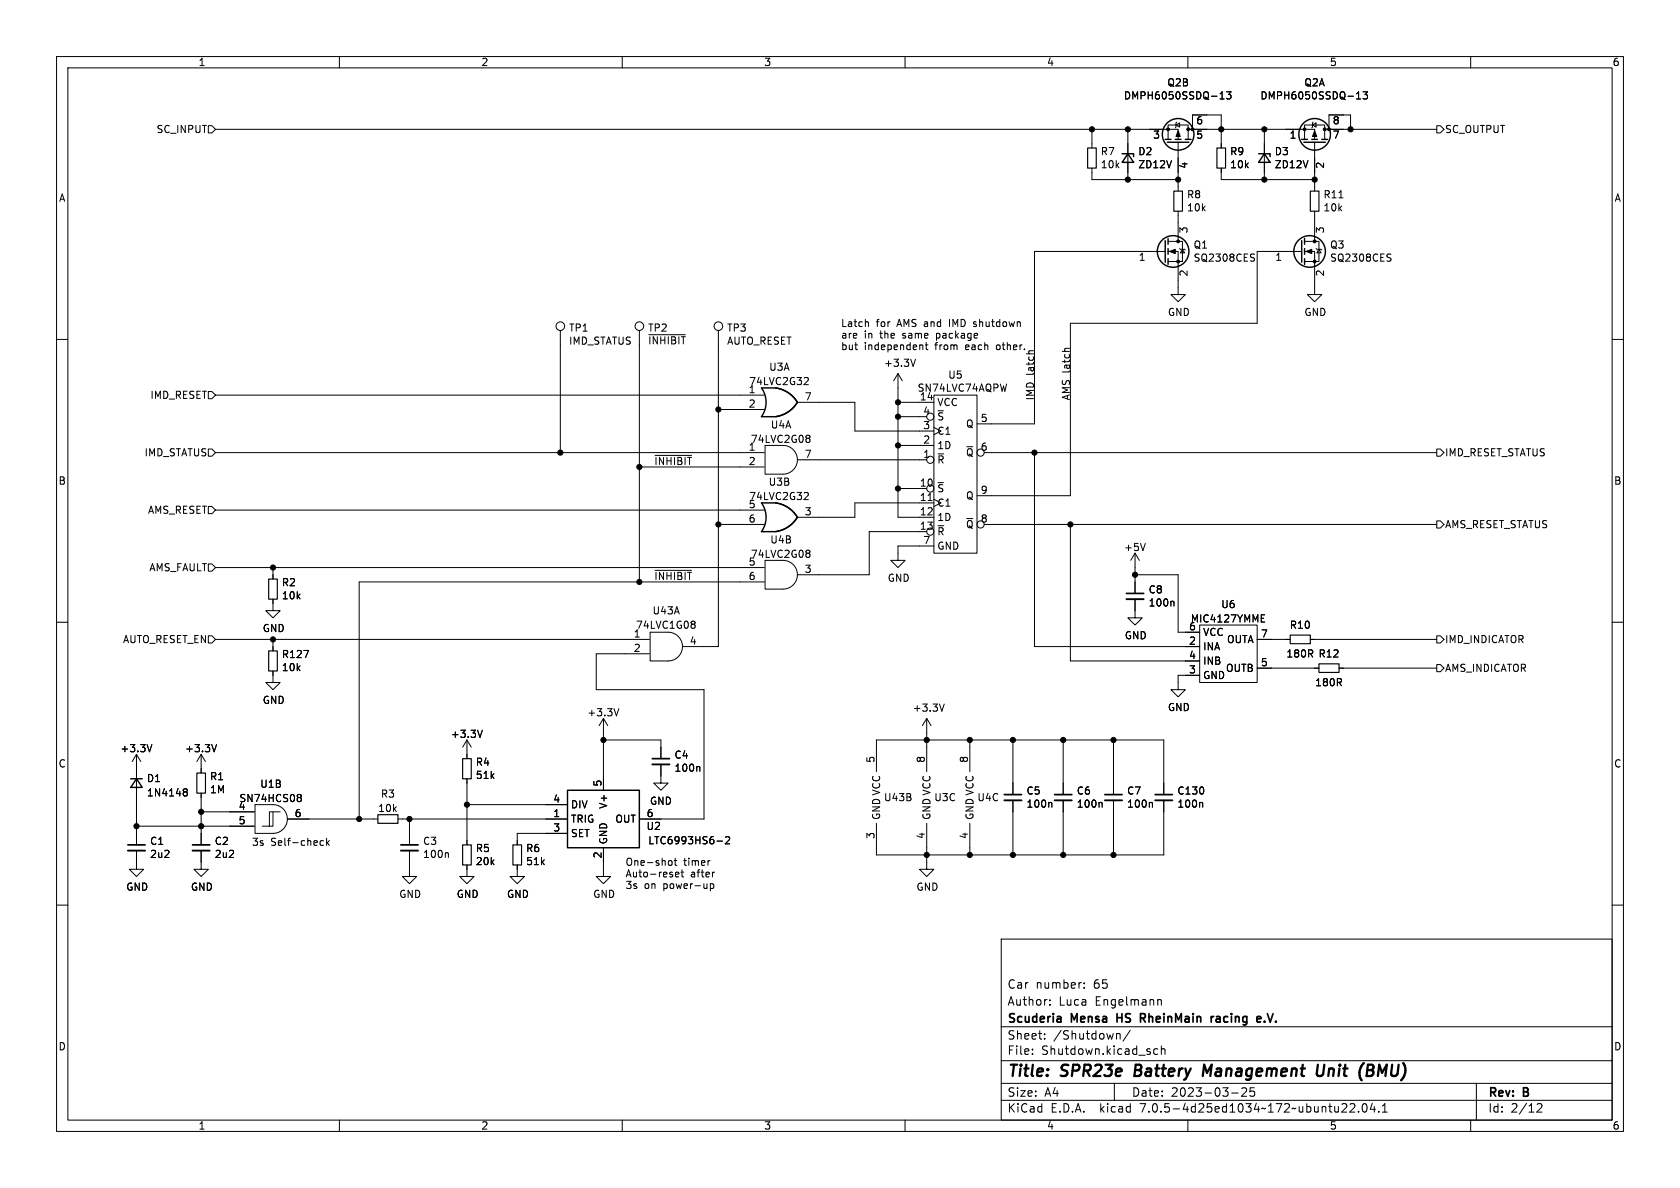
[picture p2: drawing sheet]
<svg xmlns="http://www.w3.org/2000/svg" width="297mm" height="210mm" viewBox="0 0 297 210" stroke-linecap="round" stroke-linejoin="round" font-family="sans-serif">
<g fill="none" stroke="#000" stroke-width=".18">
<path d="M10 10h277v190h-277zM12 12h273v186h-273zM60 10v2M110 10v2M160 10v2M210 10v2M215.7 17.5h.7M215.8 16.5l.3-.3v1.3M216.8 16.2h.8l-.4 .5 .4 .1v.6l-.2 .1-.6-.1M239.8 17.5h.7M239.9 16.5l.3-.3v1.3M241 16.2h.8l-.5 .5 .4 .1v.6l-.2 .1-.5-.1"/>
<path d="M260 10v2M36.8 22.2h.7l.6 .7-.6 .6h-.7zM38.1 22.9h170.2v1.7M193 22.9v3.3M193 29.7v2.1h15.3M199.4 22.9v8.9M206.5 24.6v-2.5h3.6v2.5M207.9 22.1l.6-.4v.8zM208 21.6l-.1 .1v.8l-.1 .1M208.3 25.1v8.7M208.3 37.3v5.4M210.1 22.9h22.3v1.7"/>
<path d="M210.8 20.3v2.6zM210.8 20.3h5.1v5.9M215.9 29.7v2.1h16.5M223.5 22.9v8.9M230.6 24.6v-2.5h3.6v2.5M232 22.1l.7-.4v.8zM232.2 21.6l-.2 .1v.8l-.1 .1M232.4 25.1v8.7M232.4 37.3v5.4M234.2 22.9h19.8M234.9 20.3v2.6zM234.9 20.3h3.9v2.6"/>
<path d="M254 22.2h.6l.7 .7-.7 .6h-.6zM10 60h2M99.1 58.4v21.6M113 58.4v44.5M114.7 59.2h6.5M127 58.4v55.9h-6.4M153.3 56.9l.2 .2v.6M206 44.5h-23.1v30.4h-10.2M206.5 44.5h1.8v7.6h1.2l-1.2 1.2-1.3-1.2h1.3M206.5 42.7h2.5v3.5h-2.5M208.5 43.9l.2 .2h.7l.1 .1M209 44.1l.4 .6h-.7z"/>
<path d="M221.5 45.6l.3 .2-.3 .4M221.6 44.9l.2 .1M230.1 44.5h-7.9v12.7h-33v30.4h-16.5M230.6 44.5h1.8v7.6h1.3l-1.3 1.2-1.3-1.2h1.3M230.6 42.7h2.6v3.5h-2.6M232.7 43.9l.1 .2h.8l.1 .1M233.2 44.1l.4 .6h-.8zM245.7 45.6l.2 .2-.2 .4M245.7 44.9l.2 .1M285 60h2M36.8 79.4h.7l.6 .6-.6 .6h-.7zM36.8 69.2h.7l.6 .7-.6 .6h-.7z"/>
<path d="M38.1 69.9h97M127 72.4h8.1M135.3 78.7h3.1a2.54 2.54 0 0 1 2.6 2.6 2.54 2.54 0 0 1-2.6 2.5h-3.1zM141 71.1h10.1v5.1h14M142.4 66.7l.4 .1 .1 .3-.8 .9h.8M142.7 76.9l.4 .1 .1 .2-.2 .3M142.7 77.5h.3M143 77.5l.2 .2v.3l-.2 .2h-.3M158.7 66v25.4h6.4M158.7 78.7h6.4M158.7 66l-.7 1.3M158.7 66l.8 1.3"/>
<path d="M158.7 71.1h6.4M158.7 73.7h5.1M161.9 63.5l-.5 1.3M163 61l.1 .2v.6M163.6 61h.5M163.7 60.5v1.1l.4 .2M165.1 69.9h7.6v27.9h-7.6zM182.7 62h-.6l-.2 .4M189.1 61.6h-.7l-.2 .3M254 79.4h.6l.7 .6-.7 .6h-.6zM36.8 89.5h.7l.6 .7-.6 .6h-.7zM36.8 99.7h.7l.6 .6-.6 .7h-.7z"/>
<path d="M38.1 90.2h97M38.1 80h97M113 82.6h22.1M115.8 80.5h6.5M127 92.7h8.1M135.3 99.1h3.1a2.54 2.54 0 0 1 2.6 2.5 2.54 2.54 0 0 1-2.6 2.5h-3.1zM141 81.3h22.8M142.4 87l.4 .1 .1 .3-.8 .9h.8M142.7 97.3h.4l.1 .2-.2 .3M142.7 97.8h.3M143 97.8l.2 .2v.3l-.2 .2h-.3M158.7 86.4h3.9"/>
<path d="M162.6 94h-8.9v7.6h-12.7M164.1 88.5h.7M165.1 96.5h-6.4v2.6h1.3l-1.3 1.2-1.2-1.2h1.2M165.1 88.9h-14v2.5h-10.1M174 92.7h80M174 80h80M182.9 80v34.3h29.2M189.2 92.7v24.1h22.9M200.7 97.8v7.1M200.7 97.8l-.8 1.3M200.7 97.8l.7 1.3M202.5 96.1l-.4 1.2"/>
<path d="M254 92.1h.6l.7 .6-.7 .6h-.6zM10 110h2M36.8 112.4h.7l.6 .6-.6 .7h-.7zM38.1 113h76.7M38.1 100.3h97M48.3 118.6v2.1h1.2l-1.2 1.2-1.3-1.2h1.3M48.3 105.9v2.1h1.2l-1.2 1.2-1.3-1.2h1.3M48.3 100.3v2.1M48.3 113v2.1M114.8 115.6h-9.4v6.3h19.1v22.9h-11.5M114.9 111.8h3.2a2.54 2.54 0 0 1 2.5 2.5 2.54 2.54 0 0 1-2.5 2.5h-3.2zM115.8 100.8h6.5"/>
<path d="M122.4 109.8h.3l.2 .2-.2 .3M122.4 110.3h.3M122.7 110.3l.2 .3v.2l-.1 .2-.4 .1M135.1 102.9h-71.6v41.9M200.7 105.9v3.3h1.2l-1.2 1.3-1.3-1.3h1.3M200.7 101.6h7.6v10.2h3.8M207.4 106.3l.1 .2v.6M212.1 110.5h10.1v10.2h-10.1zM212.1 119.4h-3.8v2.5h1.2l-1.2 1.3-1.3-1.3h1.3M222.2 113h5.9M222.2 118.1h11M223 110h.6"/>
<path d="M223 108.7h.6M231.6 113h22.4M236.7 118.1h17.3M254 112.4h.6l.7 .6-.7 .7h-.6zM254 117.5h.6l.7 .6-.7 .6h-.6zM285 110h2M24.1 133.4v16M24.1 133.4l-.7 1.2M24.1 133.4l.8 1.2M26.9 131.6l-.5 1.3M32.6 139.4l.4 .1 .1 .2-.2 .3M32.6 140h.3"/>
<path d="M32.9 140l.2 .2v.3l-.2 .2h-.3M35.6 133.4v3.3M35.6 133.4l-.8 1.2M35.6 133.4l.7 1.2M38.3 131.6l-.4 1.3M82.5 130.8v3.3M82.5 137.7v11.7M82.5 130.8l-.7 1.3M82.5 130.8l.8 1.3M85.3 129.1l-.5 1.3M106.7 127v12.7M106.7 130.8h10.1v3.3"/>
<path d="M106.7 127l-.8 1.3M106.7 127l.7 1.3M109.4 125.3l-.4 1.2M116.8 135.1v3.3h1.3l-1.3 1.3-1.2-1.3h1.2M123.5 135.5l.2 .2v.6M154.9 136.4v-5.6h50.8v9.7M163.8 127l-.7 1.3M163.8 127v9.4M163.8 127l.8 1.3M166.9 124.5l-.4 1.2M171.4 130.8v5.6M179.1 130.8v9.7"/>
<path d="M188 130.8v9.7M196.8 130.8v9.7M10 160h2M24.1 150.4v3.3h1.3l-1.3 1.2-1.2-1.2h1.2M24.1 146.1h20.9M35.6 150.4v3.3h1.2l-1.2 1.2-1.3-1.2h1.3M35.6 140.2v9.2M35.6 143.5h9.4M45.1 142.2h3.2a2.54 2.54 0 0 1 2.5 2.6 2.54 2.54 0 0 1-2.5 2.5h-3.2zM48.3 143.5v2.6h-.7M49.5 143.5h-1.9v2.6h-1.2M50.8 144.8h16"/>
<path d="M52.8 140.4l.3 .1 .2 .2-.3 .3M52.8 141h.2M53 141l.3 .2v.3l-.3 .2h-.2M56.6 149.3l.2 .1h.4M57.2 148.7l-.4-.1-.2 .1M57.7 148.2v1.2M57.9 149l.3 .4M58.2 148.6l-.5 .5M70.4 144.8h29.9M72.4 150.4v4.5h1.3l-1.3 1.3-1.3-1.3h1.3M72.4 144.8v4.6M79.1 150.7l.2 .2v.7"/>
<path d="M82.5 152.9v2h1.3l-1.3 1.3-1.2-1.3h1.2M82.5 142.2h17.8M91.4 152.9v2h1.3l-1.3 1.3-1.2-1.3h1.2M100.3 147.3h-8.9v2.1M106.7 149.9v5h1.2l-1.2 1.3-1.3-1.3h1.3M118.3 152.2l.3-.1 .2 .3-.1 .5h-.4M119.2 152.1h.5M119.4 151.7v1.1l.3 .2M119.4 154.6l.6-.1v-.3h-.4l-.2 .2 .1 .6h.5M120.4 154.2h.5M120.6 153.8v1l.3 .2M125.5 152.1l-.2 .1"/>
<path d="M125.6 156.2v1.3M125.6 156.3l.4-.1 .2 .3-.1 .5h-.5M126.3 154.2h-.2M126.8 148.7h.9M128.3 148l.5-.1 .2 .4-.8 .9h.8M163.8 145.5v8.2h1.3l-1.3 1.2-1.2-1.2h1.2M171.4 145.5v5.6M179.1 141.5v9.6M185.8 141.8l.2 .2v.7M188 141.5v9.6M194.7 141.8l.1 .2v.7M196.8 141.5v9.6"/>
<path d="M203.6 141.8l.1 .2v.7M205.7 141.5v9.6h-50.8v-5.6M212.4 141.8l.2 .2v.7M285 160h2M177 166h108v32h-108zM185.6 177.6v.1M185.6 176.8v.1M191.7 174.6v.1M191.7 173.8v.1M204.7 176.8l.2-.1 .3 .1 .1 .9M60 198v2M110 198v2"/>
<path d="M160 198v2M177 194.5h108M177 191.5h108M177 187.5h108M177 181.5h108M182.5 186.3v.1M182.5 185.5v.1M184.7 183.6v.1M184.7 182.8v.1M197 191.5v3M197.4 182.7v1M197.4 182.8l.2-.1 .4 .1v.9"/>
<path d="M199.8 182.1l-1.3 2M204.7 185.5l-.5-.1-.2 .3v.4l.1 .2h.6M205.3 185.5l.2-.1 .4 .1 .1 .9M205.3 184.9v1.5M210 198v2M217.7 193.2h1.2M219.6 192.4h-.1M220.2 192.4l.2 .2-.1 .3-.8 .9h.9M221 192.3v.7l.2-.1h.5l.1 .6-.3 .3-.5-.1M237.2 196.6h.9M238 195.2v.5M238.7 195.2l.5-.1 .3 .1v.3l-.9 1.1h.9"/>
<path d="M240.2 196.5v.1M241 195.2l.2-.1a.81 .81 0 0 1 .6 .6 .81 .81 0 0 1-.3 .8l-.2 .1a.81 .81 0 0 1-.3-1.4zM242.6 195l-.4 1.1h1M243 195.6v1M243.7 196.5v.1M244.4 196.6h.8M244.4 195.5l.4-.4v1.5M260 198v2M261 191.5v6.5M271.7 195.2l.6-.1 .2 .1 .1 .3-.9 1.1h.9"/>
<circle cx="99.1" cy="57.7" r=".76"/>
<circle cx="113" cy="57.7" r=".76"/>
<circle cx="127" cy="57.7" r=".76"/>
<circle cx="164.5" cy="73.7" r=".63"/>
<circle cx="164.5" cy="94" r=".63"/>
<circle cx="164.5" cy="86.4" r=".63"/>
<circle cx="164.5" cy="81.3" r=".63"/>
</g>
<path d="M213.4 189.6l-.5-1.4-.3 2M233 188.2l-.2 1.6 .1 .3a.66 .66 0 0 0 .9-.1M241.1 187.9l-.1 .1M241.7 189.2h.7M241.8 188.2l-.2 2h.7" fill="none" stroke="#000" stroke-width=".4"/>
<g fill="none" stroke="#000" stroke-width=".3">
<path d="M199.1 104.9h3.1M115.3 134.1h3.1M22.6 149.4h3.1M34 149.4h3.1M70.9 149.4h3M177.5 140.5h3.1M186.4 140.5h3.1M195.3 140.5h3.1M204.2 140.5h3.1M187.5 179.8l.1 .9M201.6 180h.6M202.2 179.2h-.6v1.5"/>
<path d="M214.1 179.7v1M214.6 179.7l-.3 .1-.2 .2M222.2 179.9l.2-.2h.3l.2 .2v.1l-.7 .2M187.6 180.6l-.2 .1M187.6 180l-.2 .1M222.2 180.5l.2 .2 .4-.1"/>
</g>
<g fill="none" stroke="#000" stroke-width=".25">
<path d="M198.4 27.2h2v.5M199.4 27.2l1 1.5h-2zM206 24.6h1M206.4 25.1h3.8M207.8 24.6h1M209.5 24.6h1.1M222.5 27.2h2v.5M223.5 27.2l1 1.5h-2zM230.1 24.6h1M230.5 25.1h3.8M231.9 24.6h1M233.7 24.6h1"/>
<path d="M206 42.5v3.9M206.5 42.2v1M206.5 43.9v1.1M206.5 45.7v1M230.1 42.5v3.9M230.6 42.2v1M230.6 43.9v1.1M230.6 45.7v1M134.6 68.6a4.4 4.4 0 0 1 0 5.1h2.6M137.2 68.6a5.4 5.4 0 0 1 3.8 2.5 5.3 5.3 0 0 1-3.8 2.5M134.6 88.9a4.4 4.4 0 0 1 0 5.1h2.6a5 5 0 0 0 3.7-2.6 5.3 5.3 0 0 0-3.7-2.5M23.1 137.7h2"/>
<path d="M24.1 137.7l1 1.5h-2zM100.3 139.7h12.7v10.2h-12.7z"/>
<circle cx="208.3" cy="23.7" r="2.79"/>
<circle cx="232.4" cy="23.7" r="2.79"/>
<circle cx="207.4" cy="44.4" r="2.79"/>
<circle cx="231.5" cy="44.4" r="2.79"/>
</g>
<g fill="#000" stroke="#000" stroke-width=".18">
<path d="M208.3 23.1l.4 1h-.8zM232.4 23.1l.4 1h-.8zM206.8 44.5l1-.4v.7zM230.9 44.5l1-.4v.7z"/>
<circle cx="193" cy="22.9" r=".46"/>
<circle cx="199.4" cy="22.9" r=".46"/>
<circle cx="199.4" cy="31.8" r=".46"/>
<circle cx="206.5" cy="22.9" r=".25"/>
<circle cx="208.3" cy="31.8" r=".46"/>
<circle cx="210.1" cy="22.9" r=".25"/>
<circle cx="210.8" cy="22.9" r=".25"/>
<circle cx="215.9" cy="22.9" r=".46"/>
<circle cx="223.5" cy="31.8" r=".46"/>
<circle cx="223.5" cy="22.9" r=".46"/>
<circle cx="230.6" cy="22.9" r=".25"/>
<circle cx="232.4" cy="31.8" r=".46"/>
<circle cx="234.2" cy="22.9" r=".25"/>
<circle cx="234.9" cy="22.9" r=".25"/>
<circle cx="238.8" cy="22.9" r=".46"/>
<circle cx="208.3" cy="46.2" r=".25"/>
<circle cx="208.3" cy="42.7" r=".25"/>
<circle cx="232.4" cy="46.2" r=".25"/>
<circle cx="232.4" cy="42.7" r=".25"/>
<circle cx="127" cy="72.4" r=".46"/>
<circle cx="158.7" cy="71.1" r=".46"/>
<circle cx="158.7" cy="78.7" r=".46"/>
<circle cx="158.7" cy="73.7" r=".46"/>
<circle cx="99.1" cy="80" r=".46"/>
<circle cx="113" cy="82.6" r=".46"/>
<circle cx="127" cy="92.7" r=".46"/>
<circle cx="158.7" cy="86.4" r=".46"/>
<circle cx="182.9" cy="80" r=".46"/>
<circle cx="189.2" cy="92.7" r=".46"/>
<circle cx="48.3" cy="113" r=".46"/>
<circle cx="48.3" cy="100.3" r=".46"/>
<circle cx="113" cy="102.9" r=".46"/>
<circle cx="200.7" cy="101.6" r=".46"/>
<circle cx="106.7" cy="130.8" r=".46"/>
<circle cx="163.8" cy="130.8" r=".46"/>
<circle cx="171.4" cy="130.8" r=".46"/>
<circle cx="179.1" cy="130.8" r=".46"/>
<circle cx="188" cy="130.8" r=".46"/>
<circle cx="196.8" cy="130.8" r=".46"/>
<circle cx="24.1" cy="146.1" r=".46"/>
<circle cx="35.6" cy="146.1" r=".46"/>
<circle cx="35.6" cy="143.5" r=".46"/>
<circle cx="63.5" cy="144.8" r=".46"/>
<circle cx="72.4" cy="144.8" r=".46"/>
<circle cx="82.5" cy="142.2" r=".46"/>
<circle cx="163.8" cy="151.1" r=".46"/>
<circle cx="171.4" cy="151.1" r=".46"/>
<circle cx="179.1" cy="151.1" r=".46"/>
<circle cx="188" cy="151.1" r=".46"/>
<circle cx="196.8" cy="151.1" r=".46"/>
</g>
<path d="M199.1 105.9h3.1M115.3 135.1h3.1M22.6 150.4h3.1M34 150.4h3.1M70.9 150.4h3M177.5 141.5h3.1M186.4 141.5h3.1M195.3 141.5h3.1M204.2 141.5h3.1" fill="none" stroke="#000" stroke-width=".33"/>
<g fill="none" stroke="#000" stroke-width=".2">
<path d="M192.3 26.2h1.5v3.5h-1.5zM207.5 33.8h1.5v3.5h-1.5zM215.1 26.2h1.6v3.5h-1.6zM231.6 33.8h1.6v3.5h-1.6zM47.5 102.4h1.5v3.5h-1.5zM47.5 115.1h1.5v3.5h-1.5zM228.1 112.3h3.5v1.5h-3.5zM233.2 117.3h3.5v1.6h-3.5zM34.8 136.7h1.5v3.5h-1.5zM81.8 134.1h1.5v3.6h-1.5zM66.8 144h3.6v1.5h-3.6zM81.8 149.4h1.5v3.5h-1.5z"/>
<path d="M90.7 149.4h1.5v3.5h-1.5z"/>
</g>
<g font-size="2.8">
<text x="178" y="190.8">Title:</text>
<text x="187.5" y="190.8">SPR23e</text>
<text x="201" y="190.8">Battery</text>
<text x="213.7" y="190.8">Management</text>
<text x="234.4" y="190.8">Unit</text>
<text x="242.5" y="190.8">(BMU)</text>
</g>
<g font-size="2.1">
<text x="178" y="177.9">Author:</text>
<text x="178" y="174.9">Car</text>
<text x="183" y="174.9">number:</text>
<text x="187.1" y="177.9">Luca</text>
<text x="193.2" y="174.9">65</text>
<text x="193.5" y="177.9">Engelmann</text>
<text x="178" y="183.9">Sheet:</text>
<text x="178" y="181.1">Scuderia</text>
<text x="186.2" y="183.9">/Shutdown/</text>
<text x="189.3" y="181.1">Mensa</text>
<text x="197.8" y="181.1">HS</text>
<text x="202.4" y="181.1">RheinMain</text>
<text x="215.4" y="181.1">racing</text>
<text x="224" y="181.1">e.V.</text>
<text x="178" y="186.6">File:</text>
<text x="184" y="186.6">Shutdown.kicad_sch</text>
<text x="178" y="196.8">KiCad</text>
<text x="178" y="194">Size:</text>
<text x="184.6" y="194">A4</text>
<text x="185.7" y="196.8">E.D.A.</text>
<text x="194.4" y="196.8">kicad</text>
<text x="200" y="194">Date:</text>
<text x="201.5" y="196.8">7.0.5-4d25ed1034~172~ubuntu22.04.1</text>
<text x="206.9" y="194">2023-03-25</text>
<text x="263" y="194.2">Rev:</text>
<text x="263" y="196.8">Id:</text>
<text x="267" y="196.8">2/12</text>
<text x="269.2" y="194.2">B</text>
</g>
<g font-size="1.8">
<text x="35" y="11.8">1</text>
<text x="85" y="11.8">2</text>
<text x="135" y="11.8">3</text>
<text x="185" y="11.8">4</text>
<text x="235" y="11.8">5</text>
<text x="285" y="11.8">6</text>
<text x="198.6" y="17.7">DMPH6050SSDQ-13</text>
<text x="206.3" y="15.4">Q2B</text>
<text x="222.8" y="17.7">DMPH6050SSDQ-13</text>
<text x="230.5" y="15.4">Q2A</text>
<text x="27.7" y="23.7">SC_INPUT</text>
<text x="211.4" y="22.2">6</text>
<text x="235.6" y="22.2">8</text>
<text x="255.4" y="23.7">SC_OUTPUT</text>
<text x="194.5" y="27.6">R7</text>
<text x="194.5" y="29.9">10k</text>
<text x="201.2" y="27.6">D2</text>
<text x="201.2" y="29.9">ZD12V</text>
<text x="203.8" y="24.8">3</text>
<text x="210.2" y="29.9" transform="rotate(-90 210.2 29.9)">4</text>
<text x="211.4" y="24.8">5</text>
<text x="217.4" y="27.6">R9</text>
<text x="217.4" y="29.9">10k</text>
<text x="225.3" y="27.6">D3</text>
<text x="225.3" y="29.9">ZD12V</text>
<text x="227.9" y="24.8">1</text>
<text x="234.3" y="29.9" transform="rotate(-90 234.3 29.9)">2</text>
<text x="235.6" y="24.8">7</text>
<text x="10.4" y="35.8">A</text>
<text x="209.8" y="35.2">R8</text>
<text x="233.9" y="35.2">R11</text>
<text x="285.4" y="35.8">A</text>
<text x="209.8" y="37.5">10k</text>
<text x="210.2" y="41.3" transform="rotate(-90 210.2 41.3)">3</text>
<text x="233.9" y="37.5">10k</text>
<text x="234.3" y="41.3" transform="rotate(-90 234.3 41.3)">3</text>
<text x="201.3" y="46.4">1</text>
<text x="211" y="44.1">Q1</text>
<text x="211" y="46.4">SQ2308CES</text>
<text x="225.4" y="46.4">1</text>
<text x="235.1" y="44.1">Q3</text>
<text x="235.1" y="46.4">SQ2308CES</text>
<text x="210.2" y="48.9" transform="rotate(-90 210.2 48.9)">2</text>
<text x="234.3" y="48.9" transform="rotate(-90 234.3 48.9)">2</text>
<text x="100.5" y="58.8">TP1</text>
<text x="114.5" y="58.8">TP2</text>
<text x="128.5" y="58.8">TP3</text>
<text x="148.6" y="57.9">Latch</text>
<text x="148.6" y="59.9">are</text>
<text x="152.7" y="59.9">in</text>
<text x="154.8" y="57.9">for</text>
<text x="155.6" y="59.9">the</text>
<text x="158.6" y="57.9">AMS and</text>
<text x="159.6" y="59.9">same</text>
<text x="165.7" y="59.9">package</text>
<text x="168" y="57.9">IMD shutdown</text>
<text x="206.4" y="56">GND</text>
<text x="230.5" y="56">GND</text>
<text x="100.5" y="61.1">IMD_STATUS</text>
<text x="114.5" y="61">~{INHIBIT}</text>
<text x="128.5" y="61.1">AUTO_RESET</text>
<text x="135.9" y="65.7">U3A</text>
<text x="148.6" y="62">but</text>
<text x="152.7" y="62">independent</text>
<text x="156.2" y="65">+3.3V</text>
<text x="165.3" y="62">from</text>
<text x="170.7" y="62">each</text>
<text x="176.3" y="62">other.</text>
<text x="26.6" y="70.7">IMD_RESET</text>
<text x="132.3" y="69.6">1</text>
<text x="132.4" y="68.2">74LVC2G32</text>
<text x="142.2" y="70.9">7</text>
<text x="162.2" y="69.4">SN74LVC74AQPW</text>
<text x="162.6" y="70.9">14</text>
<text x="165.6" y="71.9">VCC</text>
<text x="167.6" y="67.1">U5</text>
<text x="182.9" y="70.9" transform="rotate(-90 182.9 70.9)">IMD latch</text>
<text x="189.2" y="70.9" transform="rotate(-90 189.2 70.9)">AMS latch</text>
<text x="132.3" y="72.1">2</text>
<text x="136.2" y="75.9">U4A</text>
<text x="163.2" y="75.9">3</text>
<text x="163.2" y="73.4">4</text>
<text x="165.6" y="77">C1</text>
<text x="165.6" y="74.5">~{S}</text>
<text x="170.8" y="75.8">Q</text>
<text x="173.3" y="74.7">5</text>
<text x="25.5" y="80.8">IMD_STATUS</text>
<text x="115.6" y="82.3">~{INHIBIT}</text>
<text x="132.3" y="79.8">1</text>
<text x="132.3" y="82.3">2</text>
<text x="132.7" y="78.5">74LVC2G08</text>
<text x="142.2" y="81">7</text>
<text x="163.2" y="81">1</text>
<text x="163.2" y="78.5">2</text>
<text x="165.6" y="82.1">~{R}</text>
<text x="165.6" y="79.6">1D</text>
<text x="170.8" y="80.8">~{Q}</text>
<text x="173.3" y="79.8">6</text>
<text x="255.4" y="80.8">IMD_RESET_STATUS</text>
<text x="10.3" y="85.8">B</text>
<text x="132.3" y="89.9">5</text>
<text x="132.4" y="88.6">74LVC2G32</text>
<text x="135.8" y="86">U3B</text>
<text x="162.6" y="86.1">10</text>
<text x="162.6" y="88.6">11</text>
<text x="165.6" y="87.2">~{S}</text>
<text x="165.6" y="89.7">C1</text>
<text x="170.8" y="88.5">Q</text>
<text x="173.3" y="87.4">9</text>
<text x="285.3" y="85.8">B</text>
<text x="26.1" y="91">AMS_RESET</text>
<text x="132.3" y="92.5">6</text>
<text x="142.2" y="91.2">3</text>
<text x="162.6" y="91.2">12</text>
<text x="162.6" y="93.7">13</text>
<text x="165.6" y="92.3">1D</text>
<text x="165.6" y="94.8">~{R}</text>
<text x="170.8" y="93.5">~{Q}</text>
<text x="173.3" y="92.5">8</text>
<text x="255.4" y="93.5">AMS_RESET_STATUS</text>
<text x="26.4" y="101.2">AMS_FAULT</text>
<text x="132.3" y="100.1">5</text>
<text x="132.7" y="98.8">74LVC2G08</text>
<text x="136.1" y="96.2">U4B</text>
<text x="142.2" y="101.3">3</text>
<text x="163.2" y="96.3">7</text>
<text x="165.6" y="97.3">GND</text>
<text x="198.7" y="97.6">+5V</text>
<text x="49.8" y="103.8">R2</text>
<text x="49.8" y="106.1">10k</text>
<text x="115.6" y="102.6">~{INHIBIT}</text>
<text x="132.3" y="102.6">6</text>
<text x="156.9" y="103">GND</text>
<text x="203" y="105.1">C8</text>
<text x="203" y="107.4">100n</text>
<text x="215.8" y="107.7">U6</text>
<text x="21.7" y="113.9">AUTO_RESET_EN</text>
<text x="46.4" y="111.9">GND</text>
<text x="112" y="112.8">1</text>
<text x="112.4" y="111.3">74LVC1G08</text>
<text x="115.3" y="108.8">U43A</text>
<text x="198.8" y="113.2">GND</text>
<text x="210.2" y="111.5">6</text>
<text x="210.5" y="110.2">MIC4127YMME</text>
<text x="212.6" y="112.6">VCC</text>
<text x="216.9" y="113.9">OUTA</text>
<text x="222.9" y="112.8">7</text>
<text x="228" y="111.3">R10</text>
<text x="255.4" y="113.9">IMD_INDICATOR</text>
<text x="49.8" y="116.5">R127</text>
<text x="49.8" y="118.8">10k</text>
<text x="112" y="115.3">2</text>
<text x="121.9" y="114">4</text>
<text x="210.2" y="114">2</text>
<text x="210.2" y="119.1">3</text>
<text x="210.2" y="116.6">4</text>
<text x="212.6" y="115.1">INA</text>
<text x="212.6" y="117.7">INB</text>
<text x="216.7" y="118.9">OUTB</text>
<text x="222.9" y="117.9">5</text>
<text x="227.4" y="116.4">180R</text>
<text x="233" y="116.4">R12</text>
<text x="255.4" y="118.9">AMS_INDICATOR</text>
<text x="46.4" y="124.6">GND</text>
<text x="161.3" y="126">+3.3V</text>
<text x="206.4" y="125.9">GND</text>
<text x="212.6" y="120.2">GND</text>
<text x="232.4" y="121.5">180R</text>
<text x="79.6" y="130.6">+3.3V</text>
<text x="103.8" y="126.8">+3.3V</text>
<text x="10.3" y="135.8">C</text>
<text x="21.2" y="133.1">+3.3V</text>
<text x="32.7" y="133.1">+3.3V</text>
<text x="84.1" y="135.5">R4</text>
<text x="84.1" y="137.9">51k</text>
<text x="119.2" y="134.3">C4</text>
<text x="119.2" y="136.6">100n</text>
<text x="154.7" y="134.9" transform="rotate(-90 154.7 134.9)">5</text>
<text x="163.6" y="134.9" transform="rotate(-90 163.6 134.9)">8</text>
<text x="171.2" y="134.9" transform="rotate(-90 171.2 134.9)">8</text>
<text x="285.3" y="135.8">C</text>
<text x="25.9" y="138.4">D1</text>
<text x="25.9" y="141">1N4148</text>
<text x="37.1" y="138.1">R1</text>
<text x="37.1" y="140.4">1M</text>
<text x="42.1" y="143.3">4</text>
<text x="42.3" y="142">SN74HCS08</text>
<text x="45.9" y="139.4">U1B</text>
<text x="66.8" y="143.7">10k</text>
<text x="67.3" y="141.2">R3</text>
<text x="97.8" y="142">4</text>
<text x="100.8" y="143.1">DIV</text>
<text x="106.4" y="139.1" transform="rotate(-90 106.4 139.1)">5</text>
<text x="107.5" y="143" transform="rotate(-90 107.5 143)">V+</text>
<text x="114.8" y="142.4">GND</text>
<text x="156.2" y="141.8">U43B</text>
<text x="165.1" y="141.8">U3C</text>
<text x="172.7" y="141.8">U4C</text>
<text x="181.4" y="140.6">C5</text>
<text x="181.4" y="142.9">100n</text>
<text x="190.3" y="140.6">C6</text>
<text x="190.3" y="142.9">100n</text>
<text x="199.2" y="140.6">C7</text>
<text x="199.2" y="142.9">100n</text>
<text x="208.1" y="140.6">C130</text>
<text x="208.1" y="142.9">100n</text>
<text x="26.5" y="149.5">C1</text>
<text x="37.9" y="149.5">C2</text>
<text x="42.1" y="145.8">5</text>
<text x="44.4" y="149.6">3s</text>
<text x="47.8" y="149.6">Self-check</text>
<text x="52" y="144.5">6</text>
<text x="74.7" y="149.5">C3</text>
<text x="97.8" y="144.5">1</text>
<text x="97.8" y="147.1">3</text>
<text x="100.8" y="145.6">TRIG</text>
<text x="100.8" y="148.1">SET</text>
<text x="107.5" y="149.4" transform="rotate(-90 107.5 149.4)">GND</text>
<text x="108.8" y="145.6">OUT</text>
<text x="114.2" y="146.9">U2</text>
<text x="114.3" y="144.5">6</text>
<text x="114.5" y="149.4">LTC6993HS6-2</text>
<text x="154.7" y="148.4" transform="rotate(-90 154.7 148.4)">3</text>
<text x="155.8" y="145" transform="rotate(-90 155.8 145)">GND VCC</text>
<text x="163.6" y="148.4" transform="rotate(-90 163.6 148.4)">4</text>
<text x="164.7" y="145" transform="rotate(-90 164.7 145)">GND VCC</text>
<text x="171.2" y="148.4" transform="rotate(-90 171.2 148.4)">4</text>
<text x="172.3" y="145" transform="rotate(-90 172.3 145)">GND VCC</text>
<text x="26.5" y="151.8">2u2</text>
<text x="37.9" y="151.8">2u2</text>
<text x="74.7" y="151.8">100n</text>
<text x="84.1" y="150.8">R5</text>
<text x="84.1" y="153.1">20k</text>
<text x="92.9" y="150.8">R6</text>
<text x="92.9" y="153.1">51k</text>
<text x="106.4" y="151.8" transform="rotate(-90 106.4 151.8)">2</text>
<text x="110.5" y="153.1">One-shot</text>
<text x="110.5" y="155.2">Auto-reset</text>
<text x="120.8" y="153.1">timer</text>
<text x="122" y="155.2">after</text>
<text x="22.3" y="157.6">GND</text>
<text x="33.7" y="157.6">GND</text>
<text x="70.5" y="158.9">GND</text>
<text x="80.7" y="158.9">GND</text>
<text x="89.6" y="158.9">GND</text>
<text x="104.8" y="158.9">GND</text>
<text x="110.5" y="157.2">3s</text>
<text x="113.8" y="157.2">on</text>
<text x="117.2" y="157.2">power-up</text>
<text x="162" y="157.6">GND</text>
<text x="10.3" y="185.8">D</text>
<text x="285.3" y="185.8">D</text>
<text x="35" y="199.8">1</text>
<text x="85" y="199.8">2</text>
<text x="135" y="199.8">3</text>
<text x="185" y="199.8">4</text>
<text x="235" y="199.8">5</text>
<text x="285" y="199.8">6</text>
</g>
</svg>
